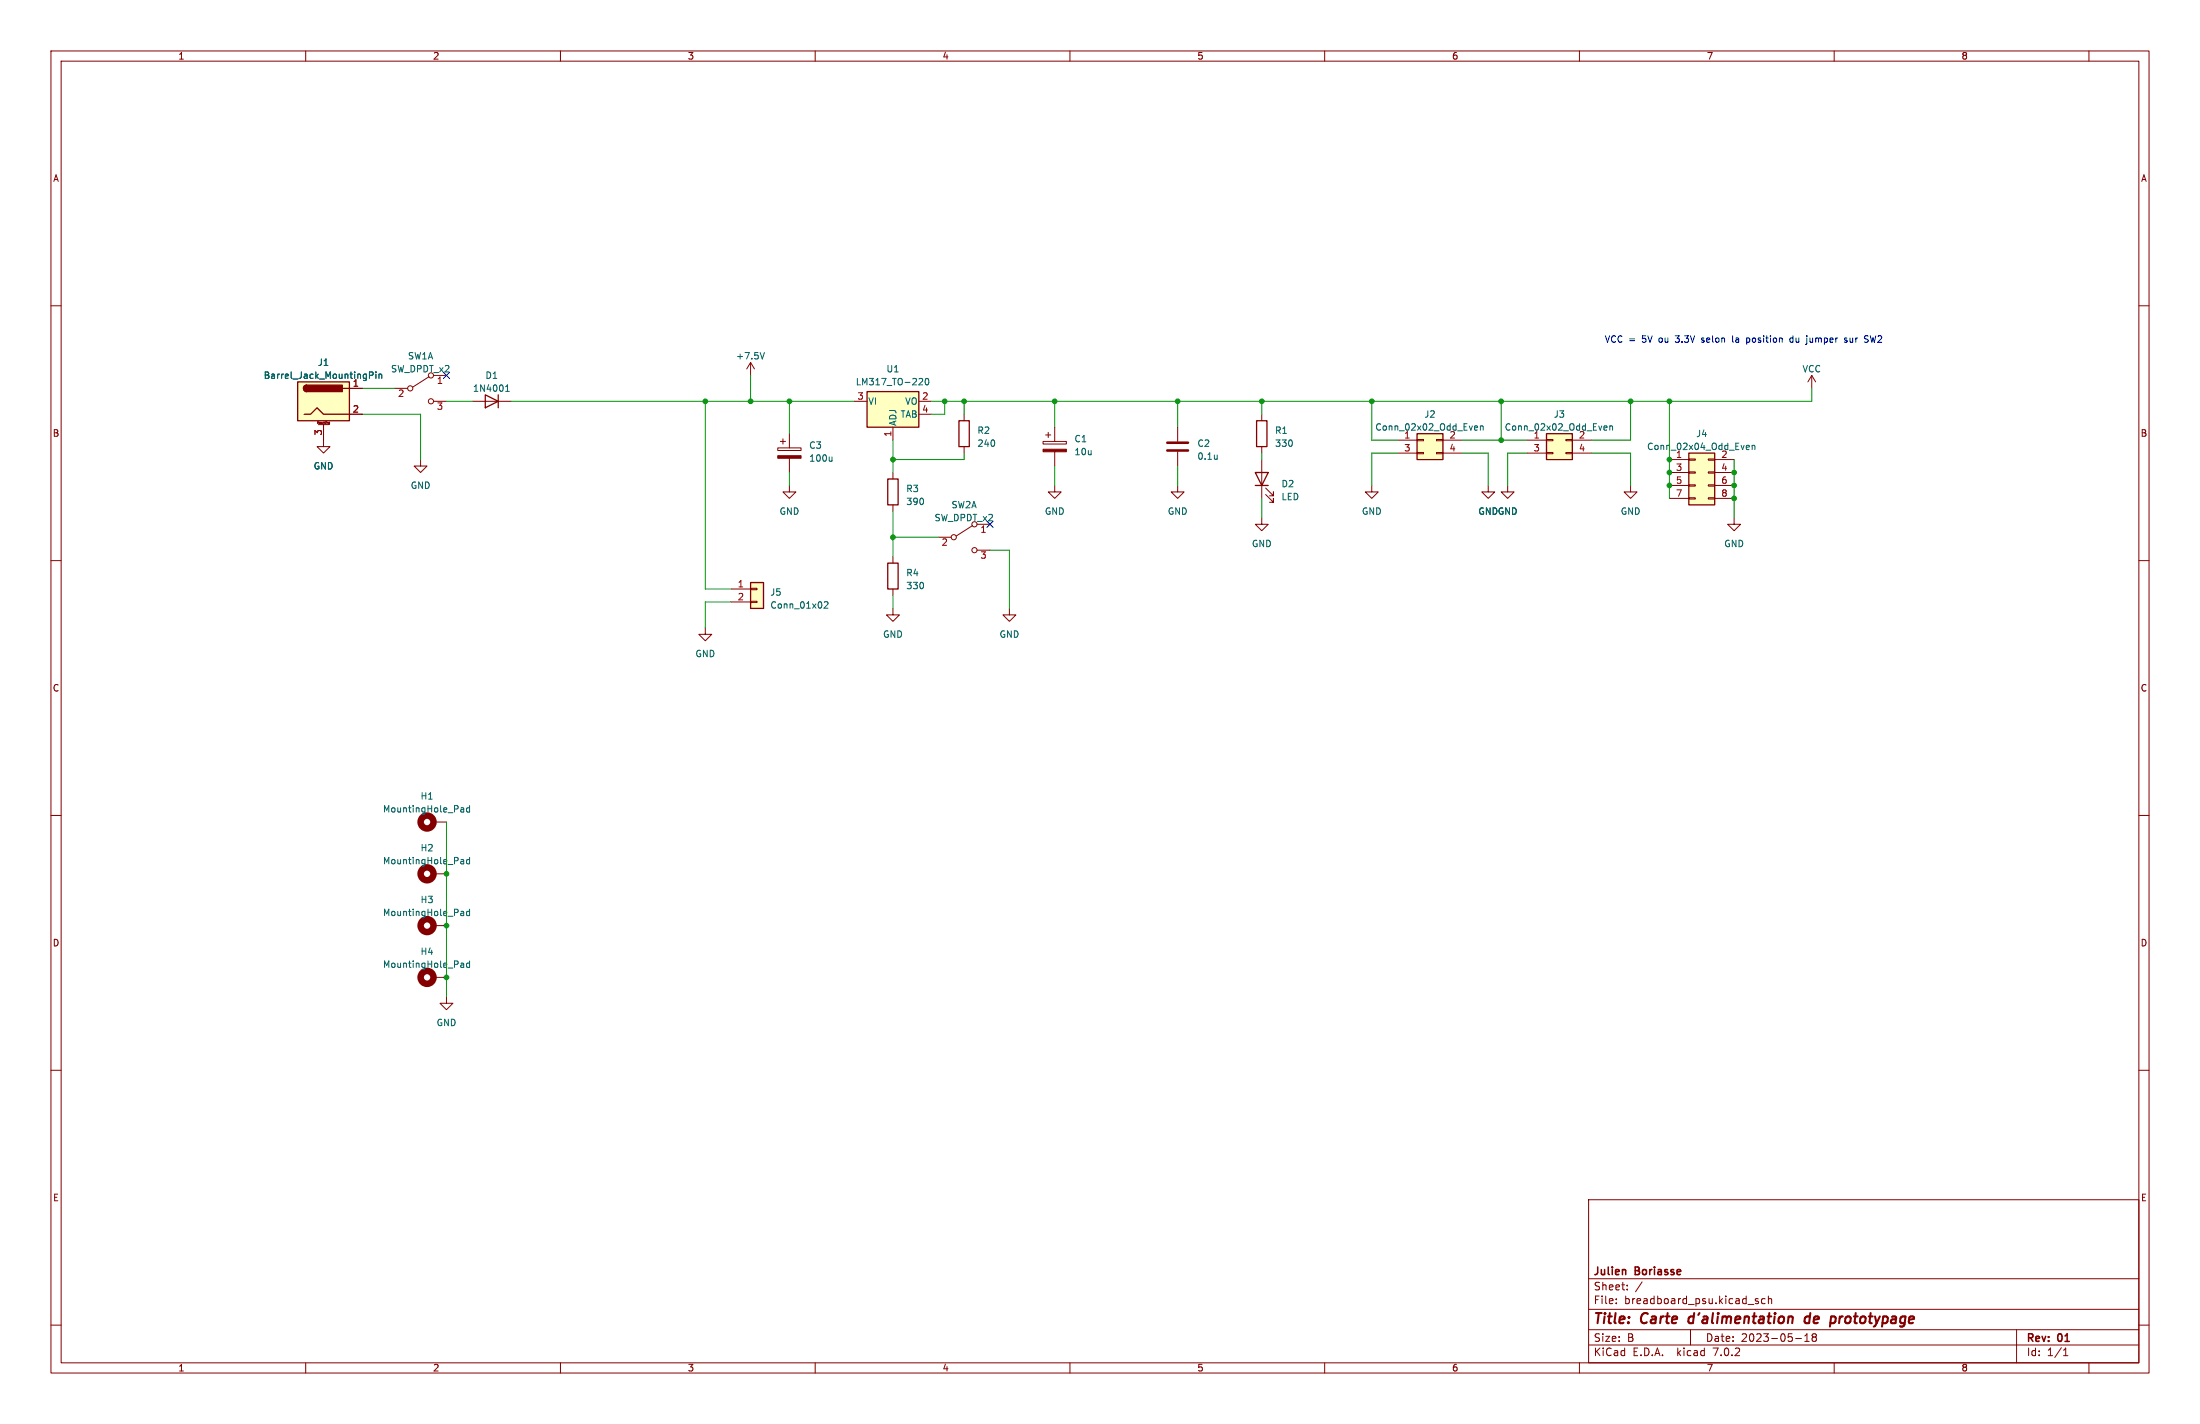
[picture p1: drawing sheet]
<svg xmlns="http://www.w3.org/2000/svg" width="432mm" height="279mm" viewBox="0 0 432 279" stroke-linecap="round" stroke-linejoin="round" font-family="sans-serif">
<g fill="none" stroke="#840000" stroke-width=".2">
<path d="M10 10h411.8v259.4h-411.8zM12 12h407.8v255.4h-407.8zM60 10v2M110 10v2M160 10v2M210 10v2M260 10v2M310 10v2M360 10v2M410 10v2M10 60h2M419.8 60h2"/>
<path d="M68.6 76.2h2.5M77.5 76.2h2.5M84.2 73.9l-3.2 2M85.1 78.7h2.5M92.7 78.7h7.6M147.3 71.1l-.7 1.3M147.3 71.1v2.6M147.3 71.1l.8 1.3M167.6 78.7h2.6M180.3 78.7h2.6M355.6 73.7l-.8 1.2M355.6 73.7v2.5"/>
<path d="M355.6 73.7l.8 1.2M62.3 83.1v-.4l.1 .3 .2-.3v.4M62.5 83.3h2M63.5 83.3v4.3h1.3l-1.3 1.3-1.3-1.3h1.3M63.8 82.7v.4M64 82.7h.1M64.5 83.2h.2M64.5 83.1h.1M64.5 82.9v.2M64.5 83.1h.2M64.5 82.9h.1M64.7 82.9h-.2"/>
<path d="M64.7 82.9h.1M64.7 83.2h.1M64.7 82.9v.3M68.6 81.3h2.5M82.5 90.2v1.2h1.3l-1.3 1.3-1.2-1.3h1.2M152.7 87.9h4.5v.5h-4.5zM153.2 86.6h1M153.7 86.1v1M154.9 95.3v1.2h1.3l-1.3 1.3-1.2-1.3h1.2M154.9 85.1v2.8M154.9 89.9v2.8M175.3 83.8v2.6"/>
<path d="M175.3 92.7v1.3M175.3 99.1v1.2M180.3 81.3h2.6M189.2 81.3v1.3M189.2 87.6v1.3M204.7 86.6h4.6v.5h-4.6zM205.2 85.3h1M205.7 84.8v1.1M207 95.3v1.2h1.3l-1.3 1.3-1.3-1.3h1.3M207 83.8v2.8M207 88.6v2.8M231.1 95.3v1.2h1.3l-1.3 1.3-1.2-1.3h1.2"/>
<path d="M231.1 83.8v2.8M231.1 88.6v2.8M247.6 81.3v1.3M247.6 87.6v1.3M247.6 90.2v7.6M248.4 97l1.5 1.6v-.8v.8h-.7M248.4 95.8l1.5 1.5v-.8v.8h-.7M269.2 95.3v1.2h1.3l-1.3 1.3-1.2-1.3h1.2M274.3 86.4h3.8M274.3 88.9h3.8M278.1 88.8h1.3v.2h-1.3zM278.1 86.2h1.3v.3h-1.3z"/>
<path d="M281.9 88.8h1.3v.2h-1.3zM281.9 86.2h1.3v.3h-1.3zM283.2 86.4h3.8M283.2 88.9h3.8M292.1 95.3v1.2h1.3l-1.3 1.3-1.3-1.3h1.3M295.9 95.3v1.2h1.3l-1.3 1.3-1.3-1.3h1.3M299.7 86.4h3.8M299.7 88.9h3.8M303.5 88.8h1.3v.2h-1.3zM303.5 86.2h1.3v.3h-1.3zM307.3 88.8h1.3v.2h-1.3zM307.3 86.2h1.3v.3h-1.3z"/>
<path d="M308.6 86.4h3.8M308.6 88.9h3.8M320 95.3v1.2h1.3l-1.3 1.3-1.2-1.3h1.2M327.7 90.2h3.8M327.7 92.7h3.8M327.7 95.3h3.8M327.7 97.8h3.8M331.5 97.7h1.2v.2h-1.2zM331.5 95.1h1.2v.3h-1.2zM331.5 92.6h1.2v.2h-1.2zM331.5 90h1.2v.3h-1.2zM335.3 97.7h1.2v.2h-1.2z"/>
<path d="M335.3 95.1h1.2v.3h-1.2zM335.3 92.6h1.2v.2h-1.2zM335.3 90h1.2v.3h-1.2zM336.5 90.2h3.9M336.5 92.7h3.9M336.5 95.3h3.9M336.5 97.8h3.9M10 110h2M143.5 115.6h3.8M143.5 118.1h3.8M147.3 118h1.3v.2h-1.3zM147.3 115.4h1.3v.3h-1.3z"/>
<path d="M175.3 119.4v1.3h1.2l-1.2 1.2-1.3-1.2h1.3M175.3 109.2v1.3M175.3 115.6v1.2M184.1 105.4h2.6M190.9 103.1l-3.2 2.1M191.8 108h2.5M198.1 119.4v1.3h1.3l-1.3 1.2-1.3-1.2h1.3M247.6 101.6v1.3h1.3l-1.3 1.2-1.2-1.2h1.2M340.4 101.6v1.3h1.2l-1.2 1.2-1.3-1.2h1.3M419.8 110h2M138.4 123.2v1.3h1.3l-1.3 1.2-1.2-1.2h1.2M10 160h2"/>
<path d="M419.8 160h2M85.1 161.3h2.5M85.1 171.5h2.5M85.1 191.8h2.5M85.1 181.6h2.5M87.6 195.6v1.3h1.3l-1.3 1.2-1.2-1.2h1.2M10 210h2M419.8 210h2M311.8 235.4h108v32h-108zM10 260h2M311.8 256.9h108M311.8 250.9h108"/>
<path d="M317.2 255.7v.1M317.2 254.9v.1M319.4 253v.1M319.4 252.2v.1M322.3 251.5l-1.3 2M345.1 254.9l-.4-.1-.2 .2 .1 .2 .5 .2v.3h-.6M346.4 254.9l-.4-.1-.3 .3 .2 .6h.5M347.1 254.9l.2-.1 .4 .1v.9M347.1 254.3v1.5M419.8 260h2M60 267.4v2M110 267.4v2"/>
<path d="M160 267.4v2M210 267.4v2M260 267.4v2M310 267.4v2M311.8 263.9h108M311.8 260.9h108M331.8 260.9v3M352.4 262.6h1.2M354.2 263.2h.9M354.2 262.1l.5-.4v1.5M355.9 262.3l-.2 .3v.3l.2 .3 .5-.1 .1-.2-.1-.4-.2-.2M355.9 262.3l-.2-.2 .2-.4 .5 .1 .1 .2-.3 .3"/>
<path d="M355.9 262.3h.3M360 267.4v2M395.8 260.9v6.5M405 266h.9M405 264.9l.4-.4v1.5M410 267.4v2"/>
<circle cx="80.5" cy="76.2" r=".51"/>
<circle cx="84.6" cy="73.7" r=".51"/>
<circle cx="84.6" cy="78.7" r=".51"/>
<circle cx="187.2" cy="105.4" r=".51"/>
<circle cx="191.3" cy="108" r=".51"/>
<circle cx="191.3" cy="102.9" r=".51"/>
</g>
<path d="M331.4 258.7v.7M355.1 258.3a.66 .66 0 0 0-.9 .4v.7l.3 .2h.4M359.6 258.3h.4l.3 .4-.1 .5-.4 .4" fill="none" stroke="#840000" stroke-width=".4"/>
<g fill="none" stroke="#840000" stroke-width="1.3">
<circle cx="83.8" cy="161.3" r="1.27"/>
<circle cx="83.8" cy="171.4" r="1.27"/>
<circle cx="83.8" cy="181.6" r="1.27"/>
<circle cx="83.8" cy="191.8" r="1.27"/>
</g>
<g fill="none" stroke="#006464" stroke-width=".2">
<path d="M72.5 73.6h.6l.1-.5-.7-.1v1.2M73.8 73v.1M73.8 73.4v.8M74.4 73.4v.8M74.4 73.5h.5v.7M99.2 76.8h.8M99.2 75.9l.4-.4v1.3M150 69.2l-.4 1.2M180.6 74.2l.4 .1 .1 .3-.8 .9h.8M181.7 74.4l.2-.2a.68 .68 0 0 1 .4 .7 .68 .68 0 0 1-.4 .6l-.3-.5zM163.3 89.7v.8M163.3 90.4l-.2 .1"/>
<path d="M289.6 83.6h.4v.3l-.6 .1M290 84.3l-.4 .1M290.6 83.7l.4-.1 .1 .8M290.6 83.6v.8M315 83.6h.4v.3l-.6 .1M315.4 84.3l-.4 .1M316 83.7l.4-.1 .1 .8M316 83.6v.8M342.9 87.4h.4l.1 .3-.7 .1M343.3 88.2h-.4M343.9 87.5l.5-.1v.8M343.9 87.4v.8"/>
<path d="M161.8 118.2l.5-.1 .2 .3-.8 .9h.8M90.6 158.5l.4 .2v.6M91 159.3h-.4M91 158.8l-.4 .1M92.2 158.6l-.4-.1-.2 .2 .1 .6h.5M92.2 158.1v1.2M90.6 168.7l.4 .1v.7M90.6 178.8l.4 .2v.7M91 179.6l-.4 .1M91 179.1l-.4 .1M91 169.4l-.4 .1M91 169h-.4"/>
<path d="M92.2 168.2v1.3M92.2 178.4v1.3M92.2 168.7h-.4l-.2 .2 .1 .5h.5M92.2 178.9l-.4-.1-.2 .3 .1 .5h.5M90.6 189l.4 .2v.6M91 189.8h-.4M91 189.3h-.4M92.2 188.5v1.3M92.2 189h-.4l-.2 .2 .1 .6h.5"/>
</g>
<g fill="#ffffc2" stroke="#ffffc2" stroke-width=".2">
<path d="M331.5 88.9h5v10.2h-5z"/>
<path d="M58.4 74.9h10.2v7.7h-10.2z"/>
<path d="M278.1 85.1h5.1v5.1h-5.1z"/>
<path d="M303.5 85.1h5.1v5.1h-5.1z"/>
<path d="M147.3 114.3h2.6v5.1h-2.6z"/>
<path d="M170.2 76.8h10.1v7h-10.1z"/>
</g>
<g fill="none" stroke="#840000" stroke-width=".25">
<path d="M58.4 74.9h10.2v7.7h-10.2zM60.2 75.6h-.1a.63 .63 0 0 0-.5 .6 .63 .63 0 0 0 .6 .6M67.3 76.2h1.3M95.2 77.5l2.6 1.2-2.6 1.3zM97.8 77.5v2.5M170.2 76.8h10.1v7h-10.1zM59.7 81.3h1.3l1.2-1.3 1.3 1.3h5.1M174.2 94h2.1v5.1h-2.1zM188.2 82.6h2v5h-2zM246.4 92.7h2.5l-1.3 2.6zM246.4 95.3h2.5M246.6 82.6h2.1v5h-2.1z"/>
<path d="M278.1 85.1h5.1v5.1h-5.1zM303.5 85.1h5.1v5.1h-5.1zM331.5 88.9h5v10.2h-5zM147.3 114.3h2.6v5.1h-2.6zM174.2 110.5h2.1v5.1h-2.1z"/>
</g>
<g fill="#840000" stroke="#840000" stroke-width=".25">
<path d="M59.8 75.7l.4-.1v1.2a.64 .64 0 0 1-.6-.4 .64 .64 0 0 1 .2-.7z"/>
<path d="M60.2 75.6h7v1.2h-7z"/>
</g>
<g fill="#840000" stroke="#840000" stroke-width=".2">
<path d="M204.7 88.1h4.6v.5h-4.6z"/>
<path d="M152.7 89.4h4.5v.5h-4.5z"/>
</g>
<path d="M229.1 88.4h4.1M229.1 86.9h4.1" fill="none" stroke="#840000" stroke-width=".51"/>
<path d="M342.8 66.3v1.3M342.8 67.1l.2 .1M343 66.3l-.2 .1M351.5 66.3l-.2 .2v.4l.2 .3M354.6 65.9v.1M354.6 66.3v1.1l-.2 .2M362 67.1h.5M362.5 66.4l-.3-.1-.2 .2 .1 .2 .4 .1M366.1 66.4l.5 .3M366.1 65.9h.6M366.6 67l-.2 .2-.5-.1" fill="none" stroke="#0000c2" stroke-width=".2"/>
<g fill="none" stroke="#009600" stroke-width=".2">
<path d="M71.1 76.2h6.4M87.6 78.7h5.1M100.3 78.7h67.3M138.4 78.7v36.9h5.1M147.3 73.7v5M154.9 78.7v6.4M185.4 78.7v2.6h-2.5M189.2 78.7v2.6M207 78.7v5.1M231.1 78.7v5.1M247.6 78.7v2.6M269.2 78.7v7.7h5.1"/>
<path d="M294.6 78.7v7.7M320 78.7v7.7h-7.6M327.7 78.7v19.1M355.6 76.2v2.5h-172.7M71.1 81.3h11.4v8.9M154.9 92.7v2.6M175.3 86.4v6.3M189.2 88.9v1.3h-13.9M207 91.4v3.9M231.1 91.4v3.9M247.6 88.9v1.3M247.6 97.8v3.8"/>
<path d="M274.3 88.9h-5.1v6.4M287 88.9h5.1v6.4M287 86.4h12.7M299.7 88.9h-3.8v6.4M312.4 88.9h7.6v6.4M340.4 90.2v11.4M143.5 118.1h-5.1v5.1M175.3 100.3v8.9M175.3 116.8v2.6M175.3 105.4h8.8M194.3 108h3.8v11.4M87.6 161.3v34.3"/>
</g>
<path d="M87 73.1l1.2 1.2M88.2 73.1l-1.2 1.2M193.7 102.3l1.2 1.2M194.9 102.3l-1.2 1.2" fill="none" stroke="#000084" stroke-width=".2"/>
<g fill="#009600" stroke="#009600" stroke-width=".2">
<circle cx="327.7" cy="95.3" r=".46"/>
<circle cx="327.7" cy="90.2" r=".46"/>
<circle cx="327.7" cy="92.7" r=".46"/>
<circle cx="294.6" cy="86.4" r=".46"/>
<circle cx="294.6" cy="78.7" r=".46"/>
<circle cx="340.4" cy="97.8" r=".46"/>
<circle cx="340.4" cy="95.3" r=".46"/>
<circle cx="340.4" cy="92.7" r=".46"/>
<circle cx="320" cy="78.7" r=".46"/>
<circle cx="269.2" cy="78.7" r=".46"/>
<circle cx="327.7" cy="78.7" r=".46"/>
<circle cx="138.4" cy="78.7" r=".46"/>
<circle cx="87.6" cy="181.6" r=".46"/>
<circle cx="87.6" cy="191.8" r=".46"/>
<circle cx="87.6" cy="171.5" r=".46"/>
<circle cx="207" cy="78.7" r=".46"/>
<circle cx="189.2" cy="78.7" r=".46"/>
<circle cx="231.1" cy="78.7" r=".46"/>
<circle cx="247.6" cy="78.7" r=".46"/>
<circle cx="185.4" cy="78.7" r=".46"/>
<circle cx="154.9" cy="78.7" r=".46"/>
<circle cx="147.3" cy="78.7" r=".46"/>
<circle cx="175.3" cy="90.2" r=".46"/>
<circle cx="175.3" cy="105.4" r=".46"/>
</g>
<g font-size="2.8" fill="#840000">
<text x="312.8" y="260.2">Title:</text>
<text x="322.2" y="260.2">Carte</text>
<text x="332.2" y="260.2">d'alimentation</text>
<text x="355.6" y="260.2">de</text>
<text x="361.2" y="260.2">prototypage</text>
</g>
<g font-size="2.1" fill="#840000">
<text x="312.8" y="250.5">Julien</text>
<text x="321" y="250.5">Boriasse</text>
<text x="312.8" y="256">File:</text>
<text x="312.8" y="253.3">Sheet:</text>
<text x="318.8" y="256">breadboard_psu.kicad_sch</text>
<text x="312.8" y="263.4">Size:</text>
<text x="319.4" y="263.4">B</text>
<text x="334.8" y="263.4">Date:</text>
<text x="341.7" y="263.4">2023-05-18</text>
<text x="397.8" y="263.6">Rev:</text>
<text x="404" y="263.6">01</text>
<text x="312.8" y="266.2">KiCad</text>
<text x="320.5" y="266.2">E.D.A.</text>
<text x="329.2" y="266.2">kicad</text>
<text x="336.3" y="266.2">7.0.2</text>
<text x="397.8" y="266.2">Id:</text>
<text x="401.8" y="266.2">1/1</text>
</g>
<g font-size="1.8" fill="#840000">
<text x="35" y="11.8">1</text>
<text x="85" y="11.8">2</text>
<text x="135" y="11.8">3</text>
<text x="185" y="11.8">4</text>
<text x="235" y="11.8">5</text>
<text x="285" y="11.8">6</text>
<text x="335" y="11.8">7</text>
<text x="385" y="11.8">8</text>
<text x="10.4" y="35.8">A</text>
<text x="420.2" y="35.8">A</text>
<text x="10.3" y="85.8">B</text>
<text x="420.1" y="85.8">B</text>
<text x="10.3" y="135.8">C</text>
<text x="420.1" y="135.8">C</text>
<text x="10.3" y="185.8">D</text>
<text x="420.1" y="185.8">D</text>
<text x="10.4" y="235.8">E</text>
<text x="420.2" y="235.8">E</text>
<text x="35" y="269.2">1</text>
<text x="85" y="269.2">2</text>
<text x="135" y="269.2">3</text>
<text x="185" y="269.2">4</text>
<text x="235" y="269.2">5</text>
<text x="285" y="269.2">6</text>
<text x="335" y="269.2">7</text>
<text x="385" y="269.2">8</text>
</g>
<g font-size="1.8" fill="#006464">
<text x="62.3" y="71.9">J1</text>
<text x="80" y="70.7">SW1A</text>
<text x="144.4" y="70.7">+7.5V</text>
<text x="51.7" y="74.5">Barrel_Jack_MountingPin</text>
<text x="76.7" y="73.2">SW_DPDT_x2</text>
<text x="92.8" y="77">1N4001</text>
<text x="95.2" y="74.5">D1</text>
<text x="167.9" y="75.8">LM317_TO-220</text>
<text x="173.9" y="73.2">U1</text>
<text x="353.7" y="73.2">VCC</text>
<text x="170.4" y="79.6">VI</text>
<text x="176.1" y="83.6" transform="rotate(-90 176.1 83.6)">ADJ</text>
<text x="176.6" y="82.1">TAB</text>
<text x="177.5" y="79.6">VO</text>
<text x="279.5" y="82.1">J2</text>
<text x="304.9" y="82.1">J3</text>
<text x="158.8" y="88.2">C3</text>
<text x="191.8" y="85.3">R2</text>
<text x="191.8" y="87.8">240</text>
<text x="210.8" y="86.9">C1</text>
<text x="210.8" y="89.5">10u</text>
<text x="235" y="87.8">C2</text>
<text x="250.2" y="85.3">R1</text>
<text x="250.2" y="87.8">330</text>
<text x="269.9" y="84.6">Conn_02x02_Odd_Even</text>
<text x="275.6" y="86.1">1</text>
<text x="284.4" y="86.1">2</text>
<text x="295.3" y="84.6">Conn_02x02_Odd_Even</text>
<text x="301" y="86.1">1</text>
<text x="309.8" y="86.1">2</text>
<text x="323.2" y="88.5">Conn_02x04_Odd_Even</text>
<text x="328.9" y="89.9">1</text>
<text x="332.9" y="85.9">J4</text>
<text x="337.8" y="89.9">2</text>
<text x="61.5" y="92.3">GND</text>
<text x="158.8" y="90.7">100u</text>
<text x="235" y="90.4">0.1u</text>
<text x="251.5" y="95.8">D2</text>
<text x="80.6" y="96.1">GND</text>
<text x="152.9" y="101.2">GND</text>
<text x="177.8" y="96.7">R3</text>
<text x="177.8" y="99.3">390</text>
<text x="186.7" y="99.9">SW2A</text>
<text x="205" y="101.2">GND</text>
<text x="229.1" y="101.2">GND</text>
<text x="251.5" y="98.3">LED</text>
<text x="267.2" y="101.2">GND</text>
<text x="290.1" y="101.2">GNDGND</text>
<text x="318" y="101.2">GND</text>
<text x="183.4" y="102.4">SW_DPDT_x2</text>
<text x="245.7" y="107.5">GND</text>
<text x="338.4" y="107.5">GND</text>
<text x="177.8" y="113.2">R4</text>
<text x="151.1" y="117">J5</text>
<text x="151.1" y="119.6">Conn_01x02</text>
<text x="177.8" y="115.8">330</text>
<text x="173.3" y="125.3">GND</text>
<text x="196.1" y="125.3">GND</text>
<text x="136.4" y="129.1">GND</text>
<text x="75.1" y="159.6">MountingHole_Pad</text>
<text x="82.5" y="157">H1</text>
<text x="82.5" y="167.2">H2</text>
<text x="75.1" y="169.7">MountingHole_Pad</text>
<text x="75.1" y="179.9">MountingHole_Pad</text>
<text x="82.5" y="177.4">H3</text>
<text x="75.1" y="190.1">MountingHole_Pad</text>
<text x="82.5" y="187.5">H4</text>
<text x="85.6" y="201.5">GND</text>
</g>
<g font-size="1.8" fill="#0000c2">
<text x="315" y="67.3">VCC =</text>
<text x="322.4" y="67.3">5V ou</text>
<text x="329.1" y="67.3">3.3V</text>
<text x="334.3" y="67.3">selon</text>
<text x="340.5" y="67.3">la</text>
<text x="343.4" y="67.3">position</text>
<text x="352.1" y="67.3">du</text>
<text x="355.5" y="67.3">jumper</text>
<text x="363" y="67.3">sur</text>
<text x="367.1" y="67.3">SW2</text>
</g>
<g font-size="1.8" fill="#a90000">
<text x="69.2" y="75.9">1</text>
<text x="85.7" y="75.6">1</text>
<text x="69.2" y="81">2</text>
<text x="78.1" y="78.1">2</text>
<text x="85.7" y="80.6">3</text>
<text x="168.2" y="78.5">3</text>
<text x="180.9" y="78.5">2</text>
<text x="180.9" y="81">4</text>
<text x="63.2" y="85.5" transform="rotate(-90 63.2 85.5)">3</text>
<text x="175" y="85.8" transform="rotate(-90 175 85.8)">1</text>
<text x="275.6" y="88.6">3</text>
<text x="284.4" y="88.6">4</text>
<text x="301" y="88.6">3</text>
<text x="309.8" y="88.6">4</text>
<text x="328.9" y="92.5">3</text>
<text x="328.9" y="95">5</text>
<text x="337.8" y="92.5">4</text>
<text x="337.8" y="95">6</text>
<text x="328.9" y="97.5">7</text>
<text x="337.8" y="97.5">8</text>
<text x="184.8" y="107.3">2</text>
<text x="192.4" y="104.8">1</text>
<text x="192.4" y="109.9">3</text>
<text x="144.7" y="115.3">1</text>
<text x="144.7" y="117.9">2</text>
</g>
<text font-size=".5" fill="#840000" x="62.1" y="83.3">Mounting</text>
</svg>
